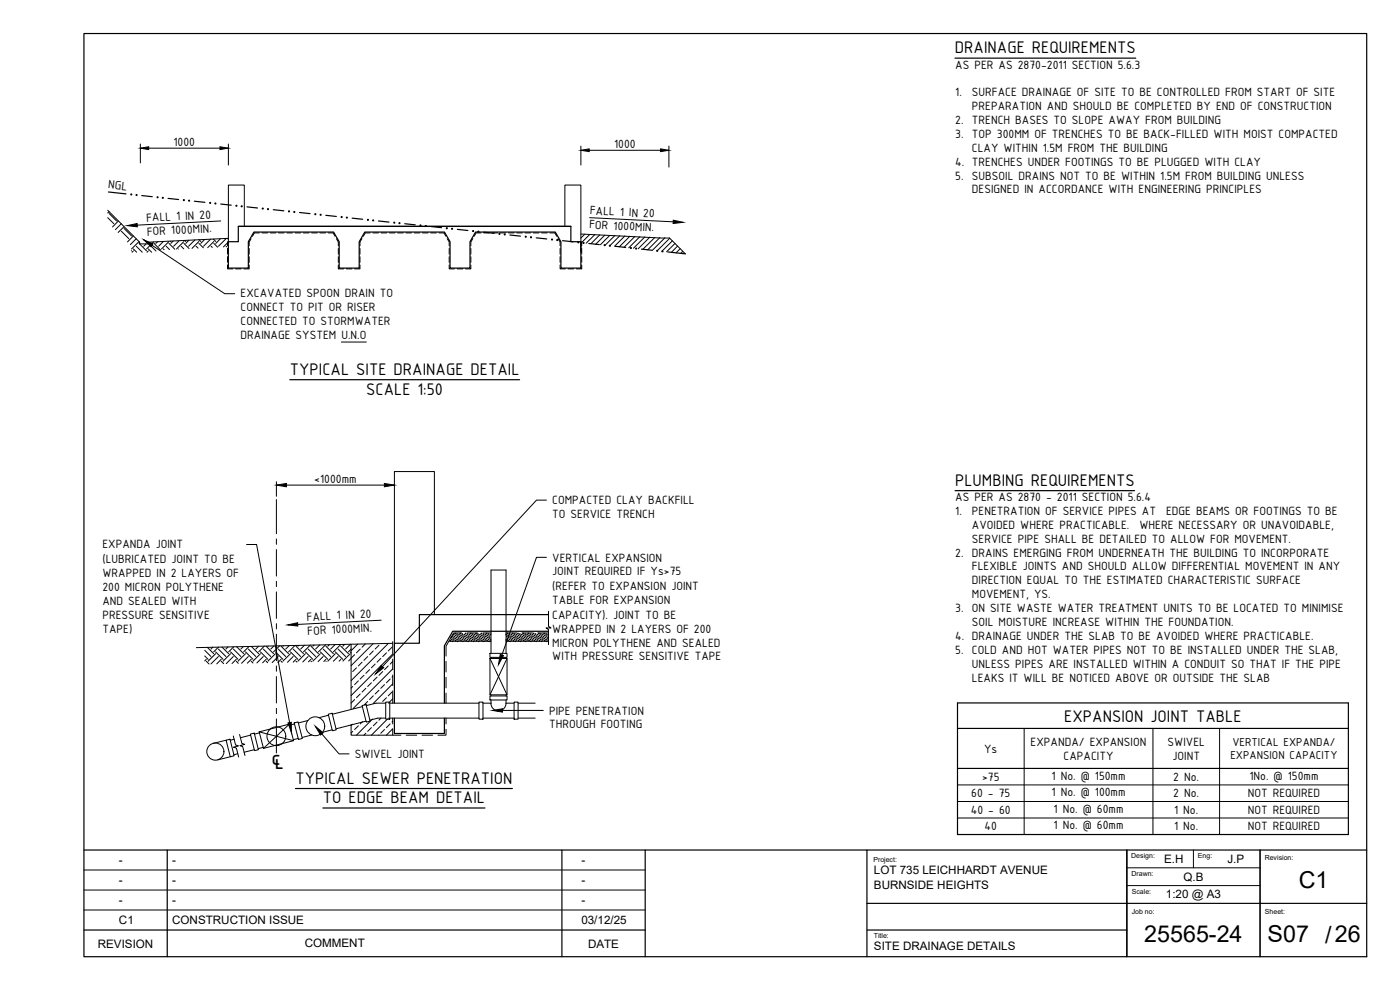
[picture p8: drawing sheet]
<svg xmlns="http://www.w3.org/2000/svg" width="420mm" height="297mm" viewBox="0 0 420 297" stroke-linecap="round" stroke-linejoin="round" font-family="sans-serif">
<!-- layer: 000 HI Text 2.5 Details -->
<path d="M286.6 17.4h54.2M286.6 147.2h53.9M287.4 210.9h117.3v39.5h-117.3zM287.4 218.6h117.3M287.4 230.6h117.3" fill="none" stroke="#000" stroke-width=".36"/>
<g fill="none" stroke="#000" stroke-width=".3">
<path d="M45.6 73.6l21.8 14.5h3M66.3 66.3l-25.1 1.2M68.3 79.5v1.2h1.6M68.3 72.5v1.2M68.3 74.5v1.7M68.3 77v1.7M74.8 79.5v1.2h-1.6M74.8 74.6v1.6M74.8 77v1.7M75.4 71.6l-.6 1v1.2M77.9 69.9h-1.6l-.5 1M78.6 69.9h1.7"/>
<path d="M81.1 69.9h1.7M83.6 69.9h1.7M86.1 69.9h1.7M88.6 69.9h1.7M91 69.9h1.7M93.5 69.9h1.7M96 69.9h1.7M98.5 69.9h1.5l.6 1M101 71.6l.5 1v1.2M101.5 79.5v1.2h1.7M101.5 74.6v1.6M101.5 77v1.7"/>
<path d="M108 79.5v1.2h-1.6M108 74.6v1.6M108 77v1.7M108.6 71.6l-.6 1v1.2M111.1 69.9h-1.5l-.6 1M111.9 69.9h1.7M114.4 69.9h1.7M116.9 69.9h1.7M119.3 69.9h1.7M121.8 69.9h1.7M124.3 69.9h1.7M126.8 69.9h1.7"/>
<path d="M129.3 69.9h1.7M131.7 69.9h1.5l.6 1M134.2 71.6l.6 1v1.2M134.8 79.5v1.2h1.6M134.8 74.6v1.6M134.8 77v1.7M141.3 79.5v1.2h-1.6M141.3 74.6v1.6M141.3 77v1.7M141.9 71.6l-.6 1v1.2M144.4 69.9h-1.5l-.6 1M145.2 69.9h1.7"/>
<path d="M147.7 69.9h1.6M150.1 69.9h1.7M152.6 69.9h1.7M155.1 69.9h1.7M157.6 69.9h1.7M160.1 69.9h1.6M162.5 69.9h1.7M165 69.9h1.5l.6 1M167.5 71.6l.6 1v1.2M168.1 79.5v1.2h1.6M168.1 74.6v1.6M168.1 77v1.7"/>
<path d="M174.6 79.5v1.2h-1.6M174.6 72.5v1.2M174.6 74.5v1.7M174.6 77v1.7M177 65.3l25 1.3M70.7 80.7h1.7M103.9 80.7h1.7M137.2 80.7h1.7M170.5 80.7h1.7M102.4 102.6h7.5M83 144.6v4.3M86 145.5h29.4"/>
<path d="M164 150.1h-3l-46.2 49.9M74 163.4h3l9.9 53.4M164 167.2h-3l-10.4 29.3M114.4 186.1l-25.1 1.3M150.8 213.2h12.2M307.4 218.6v31.8M346 218.6v31.8M366 218.6v31.8M96.6 220.2l5.1 6h3.1M287.4 235.5h117.3M287.4 240.5h117.3M287.4 245.4h117.3"/>
</g>
<!-- layer: 000 HI Detail Slab Line -->
<path d="M71.5 67.9h99.8v4.6h3v7.9h-6v-7.9l-1.7-2.9h-23.9l-1.6 2.9v7.9h-6v-7.9l-1.7-2.9h-23.9l-1.7 2.9v7.9h-6v-7.9l-1.7-2.9h-23.9l-1.7 2.9v7.9h-6v-7.9h3v-4.6h99.8M174.3 72.5v3.1M164.6 184.4h-38.7v8.6h-7.5v18M164.6 189.4h-28.7l-2.5 4.3v17.3M118.4 215.5v4.6h15v-4.6" fill="none" stroke="#000" stroke-width=".36"/>
<!-- layer: 000 HI Detail Waffle box -->
<g fill="none" stroke="#000" stroke-width=".3">
<path d="M174.3 70.2l26.6 1.2 4.8 4.8M175.5 70.3l-1.2 1.1M177 70.3l-2.4 2.5M178.5 70.4l-2.6 2.6M180 70.5l-2.6 2.6M181.5 70.6l-2.7 2.7M183 70.6l-2.8 2.8M184.5 70.7l-2.9 2.9M186 70.7l-3 3M187.5 70.8l-3.1 3.1M189 70.9l-3.1 3.1M190.5 71l-3.2 3.2"/>
<path d="M192 71l-3.3 3.3M193.5 71.1l-3.4 3.4M195 71.1l-3.5 3.5M196.5 71.2l-3.5 3.6M198 71.3l-3.6 3.7M199.5 71.4l-3.7 3.7M201 71.5l-3.8 3.8M201.8 72.3l-3.2 3.1M202.6 73.1l-2.6 2.5M203.3 73.8l-1.8 1.9M204.1 74.6l-1.2 1.3M204.9 75.4l-.6 .6"/>
</g>
<!-- layer: 000 HI Hatch Detail Ground -->
<g fill="none" stroke="#000" stroke-width=".3">
<path d="M32.3 65.3l1.9 1.8M32.3 63.1l9.6 9.6v.5h2.4v-.5l24.2-1.2M32.7 63.5l-.4 .4M32.7 64.1l2.3 2.2M35.5 66.3l-1.7 1.8M36.4 67.1l-1.8 1.8M36.4 69.4l2.3 2.2M37.2 68l-1.7 1.8M37.2 68.5l2.3 2.3M39.4 75.2l.1 .1M40 70.8l-1.7 1.8M40 74.7l1 1"/>
<path d="M40 75.3l-.4 .4M40.9 71.6l-1.8 1.8M40.9 73.9l1.8 1.8M41.7 72.5l-2.2 2.2M41.7 73l2.3 2.3M43.8 73.2l-.7 .7M44.5 75.3l-.4 .4M44.5 74.7l1 1M45.4 73.9l1.4 1.4M46.1 72.6l-2.1 2.1M46.2 73l2 2M47.3 72.5l-.5 .5"/>
<path d="M49 74.7l.3 .2M49 72.4l-1.4 1.5M49.9 73.9l1 1M50.7 73l1.8 1.8M50.7 72.5l-2.2 2.2M51.2 72.4l.1 .1M52 72.3l-.7 .7M53.5 74.7h.1M53.8 72.2l-1.7 1.7M54.4 73.9l.7 .8M55.2 73l1.5 1.6M55.2 72.5l-2.2 2.2"/>
<path d="M55.4 72.1l.4 .4M56.7 72.1l-.9 .9M58.5 72l-1.9 1.9M58.8 73.9l.6 .6M59.7 73l1.3 1.4M59.7 72.5l-2.1 2M59.7 71.9l.6 .6M61.4 71.8l-1.1 1.2M63.2 71.8l-2.1 2.1M63.3 73.9l.4 .3M64 71.7l.7 .8M64.2 72.5l-1.9 1.8"/>
<path d="M64.2 73l1.1 1.2M66.1 71.6l-1.4 1.4M67.8 71.6l-2.2 2.3M67.8 73.9l.2 .1M68.3 71.5l.2 .3M68.5 72.6l-1.4 1.5M61.4 196.8l1.1 1M61.4 195.1l1.9 1.9M61.9 197.8l-.5 .5M61.9 198.4l.8 .8M62.2 194.2l1.9 1.9M63.8 194.2l-.5 .5"/>
<path d="M64.7 195.6l2.3 2.2M64.7 196.1l-2.2 2.3M65.6 194.2l-1.5 1.4M65.6 194.7l2.2 2.3M65.6 197l-2.3 2.2M66.4 197.8l-1.4 1.4M66.4 198.4l.7 .7M66.6 194.1l2 2M68.4 194.1l-.6 .6M69.2 196.1l-2.2 2.3M69.2 195.6l2.2 2.2M70 197l-2.1 2.1"/>
<path d="M70 194.7l2.3 2.3M70.1 194.1l-1.5 1.5M70.9 198.4l.6 .6M70.9 197.8l-1.3 1.3M71 194l2.1 2.1M73 194l-.7 .7M73.7 195.6l2.2 2.2M73.7 196.1l-2.3 2.3M74.5 194.7l2.3 2.3M74.5 197l-2 2M74.7 194l-1.6 1.6M75.4 198.4l.5 .5"/>
<path d="M75.4 197.8l-1.2 1.2M75.4 194l2.2 2.1M77.6 193.9l-.8 .8M78.2 196.1l-2.3 2.3M78.2 195.6l2.2 2.2M79 197l-1.9 1.9M79 194.7l2.3 2.3M79.3 193.9l-1.7 1.7M79.9 193.9l2.2 2.2M79.9 197.8l-1.1 1.1M79.9 198.4l.4 .4M80.5 193.8l-.1 .1"/>
<path d="M82.2 193.8l-.9 .9M82.7 195.6l2.2 2.2M82.7 196.1l-2.3 2.3M83.5 197l-1.8 1.8M83.5 194.7l2.2 2.3M83.9 193.8l-1.8 1.8M84.3 198.4l.4 .3M84.3 193.9l2.3 2.2M84.3 197.8l-.9 1M85.1 193.7l-.2 .2M86.8 193.7l-1.1 1M87.2 196.1l-2.3 2.3"/>
<path d="M87.2 195.6l2.2 2.2M88 194.7l2.2 2.3M88 197l-1.7 1.7M88.5 193.7l-1.9 1.9M88.8 198.4l.3 .3M88.8 197.8l-.8 .9M88.8 193.9l2.3 2.2M89.7 193.6l-.3 .3M91.4 193.6l-1.2 1.1M91.7 195.6l2.2 2.2M91.7 196.1l-2.3 2.3M92.5 194.7l2.2 2.3"/>
<path d="M92.5 197l-1.6 1.6M93.1 193.6l-2 2M93.3 197.8l-.7 .8M93.3 198.4l.2 .2M93.3 193.9l2.3 2.2M94.3 193.5l-.4 .4M96 193.5l-1.3 1.2M96.1 196.1l-2.2 2.3M96.1 195.6l2.3 2.2M97 194.7l2.2 2.3M97 197l-1.5 1.5M97.7 193.5l-2.1 2.1"/>
<path d="M97.8 193.9l2.3 2.2M97.8 198.4l.1 .1M97.8 197.8l-.6 .7M98.8 193.4l-.4 .5M100.6 193.4l-1.4 1.3M100.6 195.6l2.3 2.2M100.6 196.1l-2.2 2.3M101.5 197l-1.5 1.4M101.5 194.7l2.2 2.3M102.3 193.4l-2.2 2.2M102.3 197.8l-.5 .6M102.3 193.9l2.3 2.2"/>
<path d="M103.4 193.3l-.5 .6M105.1 196.1l-2.2 2.2M105.1 195.6l.3 .3M105.2 193.3l-1.5 1.4M105.4 197.6l-.8 .7M105.4 194.7l-.8 .9M117.9 193l-59 1.3"/>
</g>
<!-- layer: 000 HI Leader Arrow -->
<path d="M42.1 43.2v5.7M44.6 44.5h21.4M68.5 43.2v6.3M174.3 43.8v5.7M176.8 45.1h21.4M200.7 43.8v6.3" fill="none" stroke="#000" stroke-width=".3"/>
<path d="M42.1 44.5l2.5-.5v.9zM66 44l2.5 .5-2.5 .4zM174.3 45.1l2.5-.4v.8zM198.2 44.7l2.5 .4-2.5 .4z" fill="#000" stroke="#000" stroke-width=".3"/>
<!-- layer: 000 HI Text 3.5 Details -->
<path d="M87 113.9h68.9M88.7 236.6h65.1M96.9 242.4h48.6" fill="none" stroke="#000" stroke-width=".36"/>
<!-- layer: 000 HI Detail NGL -->
<g fill="none" stroke="#000" stroke-width=".36">
<path d="M32.5 57.6l5.3 .6M42.5 58.7l3.2 .3M50.4 59.5l3.2 .4M58.3 60.4l3.2 .3M66.2 61.2l3.2 .4M74.1 62.1l3.2 .3M82 62.9l3.2 .4M89.9 63.8l3.1 .3M97.8 64.6l3.1 .3M105.7 65.5l3.1 .3M113.6 66.3l3.1 .3M121.5 67.1l3.1 .4"/>
<path d="M129.4 68l3.1 .3M137.3 68.8l3.1 .4M145.1 69.7l3.2 .3M153 70.5l3.2 .4M160.9 71.4l3.2 .3M168.8 72.2l3.2 .3M176.7 73.1l3.2 .3M184.6 73.9l3.2 .3M192.5 74.7l3.2 .4M200.4 75.6l5.3 .6"/>
</g>
<g fill="#000" stroke="#000" stroke-width=".3">
<circle cx="39.4" cy="58.3" r=".17"/>
<circle cx="41" cy="58.5" r=".17"/>
<circle cx="47.3" cy="59.2" r=".17"/>
<circle cx="48.9" cy="59.4" r=".17"/>
<circle cx="55.2" cy="60" r=".17"/>
<circle cx="56.7" cy="60.2" r=".17"/>
<circle cx="63.1" cy="60.9" r=".17"/>
<circle cx="64.6" cy="61.1" r=".17"/>
<circle cx="71" cy="61.7" r=".17"/>
<circle cx="72.5" cy="61.9" r=".17"/>
<circle cx="78.8" cy="62.6" r=".17"/>
<circle cx="80.4" cy="62.7" r=".17"/>
<circle cx="86.7" cy="63.4" r=".17"/>
<circle cx="88.3" cy="63.6" r=".17"/>
<circle cx="94.6" cy="64.3" r=".17"/>
<circle cx="96.2" cy="64.4" r=".17"/>
<circle cx="102.5" cy="65.1" r=".17"/>
<circle cx="104.1" cy="65.3" r=".17"/>
<circle cx="110.4" cy="66" r=".17"/>
<circle cx="112" cy="66.1" r=".17"/>
<circle cx="118.3" cy="66.8" r=".17"/>
<circle cx="119.9" cy="67" r=".17"/>
<circle cx="126.2" cy="67.6" r=".17"/>
<circle cx="127.8" cy="67.8" r=".17"/>
<circle cx="134.1" cy="68.5" r=".17"/>
<circle cx="135.7" cy="68.7" r=".17"/>
<circle cx="142" cy="69.3" r=".17"/>
<circle cx="143.6" cy="69.5" r=".17"/>
<circle cx="149.9" cy="70.2" r=".17"/>
<circle cx="151.5" cy="70.3" r=".17"/>
<circle cx="157.8" cy="71" r=".17"/>
<circle cx="159.4" cy="71.2" r=".17"/>
<circle cx="165.7" cy="71.9" r=".17"/>
<circle cx="167.2" cy="72" r=".17"/>
<circle cx="173.6" cy="72.7" r=".17"/>
<circle cx="175.1" cy="72.9" r=".17"/>
<circle cx="181.5" cy="73.6" r=".17"/>
<circle cx="183" cy="73.7" r=".17"/>
<circle cx="189.3" cy="74.4" r=".17"/>
<circle cx="190.9" cy="74.6" r=".17"/>
<circle cx="197.2" cy="75.3" r=".17"/>
<circle cx="198.8" cy="75.4" r=".17"/>
</g>
<!-- layer: 000 HI Text 2.5 Details -->
<path d="M38.2 67.7l2.9-.6 .1 1zM43.1 71.9l2.8 1.3-.6 .8zM202.1 66.1l2.9 .6-3 .4zM83 145.5l3-.4v1zM115.4 145.1l3 .4-3 .6zM86.3 187.5l3-.7 .1 1zM150.1 196.4l1 .3-1.5 2.7zM86.4 216.9l1-.2 .1 3.1zM114.4 199.7l.7 .6-2.4 1.9zM147.8 213.2l3-.5v1zM94.6 217.9l2.4 2-.8 .6z" fill="#000" stroke="#000" stroke-width=".3"/>
<!-- layer: 000 HI Detail Walls -->
<g fill="none" stroke="#000" stroke-width=".3">
<path d="M73.3 67.9v-12.4h-4.8v17M169.5 67.9v-12.4h4.8v17M83 149.9v10.2M83 161.7v1.6M83 164.9v7.9M83 174.4v1.6M83 177.6v7.9M83 187.1v1.6M83 190.3v7.9M83 199.8v1.6M130.4 184.4v-42.9h-12v51.5M83 203v7.9"/>
<path d="M83 212.5v1.6M83 215.7v10.2"/>
</g>
<!-- layer: 000 HI Detail break arrow -->
<g fill="none" stroke="#000" stroke-width=".3">
<path d="M105.4 193.3v19.4M106.4 196.4l-1 1.1M107.4 193.3l-2 1.9M108.1 194.7l-1.1 1.2M108.7 198.7l-1.2 1.1M109.7 193.2l-1 1M110.3 197l-1.1 1.1M112 193.2l-6.6 6.5M112 195.3l-1.1 1.1M112.6 199.2l-1.1 1.2M113.7 193.6l-1.1 1.1M114.3 197.6l-1.1 1.1"/>
<path d="M116 195.9l-1.1 1.1M116.5 199.8l-1.1 1.1M116.5 193l-11.1 11.2M117.6 194.2l-1.1 1.1M117.9 198.5l-.8 .7M117.9 192.5v3.7l-12.5 12.5M117.9 197.8v3.1M133.9 198.4v3.2M138.6 189.9h-2.5l-2.2 4v3M140.2 189.9h3.1M144.9 189.9h2.5M151.9 189.9h3.2"/>
<path d="M156.7 189.9h3.1M161.4 189.9h3.2M164.6 183.4v4.5l.8 .5h-1.5l.7 .5v4.5M105.4 217.4v3.2h12.5M105.8 217.3l-.4 .4M105.9 206l-.5 .5M105.9 219.4l-.5 .5M106.4 209.9l-1 1.1M107 200.4l-1.1 1.1M107.5 204.3l-1.1 1.1M107.5 217.8l-1.1 1.1M108.1 208.2l-1.1 1.1"/>
<path d="M108.8 216.5l-.7 .7M109.2 202.6l-1.1 1.1M109.8 206.5l-1.1 1.2M110.3 210.5l-.9 1M110.9 200.9l-1.1 1.1M111.5 204.9l-1.2 1.1M111.5 218.3l-1.2 1.1M111.8 215.7l-4.8 4.9M112 208.8l-1.1 1.1M113.2 203.2l-1.2 1.1M113.2 216.6l-1.2 1.2M113.7 207.1l-1.1 1.1"/>
<path d="M114.3 215.5l-.6 .6M114.9 201.5l-1.2 1.1M115.4 205.4l-1.1 1.1M115.4 218.9l-1.1 1.1M116 209.3l-1.1 1.2M116.2 215.8l-4.7 4.8M116.6 215.5l-.1 .1M117.1 203.7l-1.1 1.2M117.1 217.2l-1.1 1.1M117.6 207.7l-1.1 1.1M117.9 218.7l-1.9 1.9M117.9 205.2l-5.9 5.9"/>
<path d="M117.9 209.7l-1.3 1.3M117.9 203l-.3 .2M117.9 216.4l-.3 .2M117.9 200.7l-11.9 11.9M117.9 218.8v1.8h2.4M117.9 202.5v3.2M117.9 207.3v3.7M117.9 215.5v1.7M133.9 218.8v1.8h-2.5M133.9 203.2v3.2M133.9 208v3M133.9 215.5v1.7"/>
<path d="M70 220.8l.7 2.7 .8 .3-1.4 .4 .9 .3 .6 2.6M71.9 220.4l.7 2.6 .8 .3-1.4 .4 .8 .3 .7 2.7M109.8 220l-.6 .6M113.7 220.6h.1M121.9 220.6h3.2M126.7 220.6h3.1"/>
</g>
<!-- layer: 000 HI Detail pipework -->
<g fill="none" stroke="#000" stroke-width=".3">
<path d="M147 196h5.2v1.2h-5.2zM147 197.6h5.2v10.9h-5.2zM147 197.6l5.2 10.9M147.4 196v-25h4.5v25M147.4 197.2v.4M151.9 197.2v.4M152.2 197.6l-5.2 10.9M77.8 219.6l9-2.3 1.3 4.9-9 2.3zM77.8 219.6l10.3 2.6M77.9 219.9l-1.5 .4M86.8 217.3l-7.7 7.2M88.3 216.9l1.2-.3 1.2 5-1.1 .3z"/>
<path d="M88.4 217.2l-1.5 .4M92.4 216.2l-2.9 .7M98.5 214.3l1.2-.3 1.2 5-1.1 .3zM98.6 214.6l-2.8 .7M99.7 219l-2.9 .7M108.7 211.7l1.2-.3 1.2 5-1.2 .3zM108.8 212l-9 2.3M109.9 216.4l-9.1 2.3M115.8 210.7h1.2v5.1h-1.2zM115.8 211h-3l-2.9 .7M115.8 215.5h-2.4l-2.4 .6M117 211h26.7"/>
<path d="M117 215.5h26.7M143.7 210.7h1.2v5.1h-1.2zM144.9 215.5h9.4M144.9 211h2.5M147 208.8h5.2v1.2h-5.2zM147.4 210a2.36 2.36 0 0 0 1.1 3 2.36 2.36 0 0 0 3-.8l.4-2.2M147.4 208.5v.3M151.9 208.5v.3M151.9 211h2.4M154.3 210.7h1.2v5.1h-1.2zM155.5 211h5.1M155.5 215.5h5.1"/>
<path d="M67.9 222.1l1.1-.3 1.3 5-1.2 .3zM67.9 222.1l-3.9 .9M69.1 227.1l-3.7 .9M70.3 221.8l-1.2 .3M71.4 226.2l-1.2 .2M75.1 220.2l1.2-.2 1.3 4.9-1.2 .3zM75.2 220.6l-3 .7M76.3 224.9l-3 .8M79 224.2l-1.5 .4M89.5 221.6l-1.5 .3M93.5 220.5l-2.8 .8"/>
<circle cx="94.6" cy="217.9" r="2.83"/>
<circle cx="64.6" cy="225.5" r="2.57"/>
<circle cx="82.9" cy="220.9" r="2.83"/>
</g>
<!-- layer: 000 HI Detail Slab Gravel -->
<path d="M134.7 192.4h12.7M151.9 192.4h12.7" fill="none" stroke="#000" stroke-width=".3"/>
<g fill="#000" stroke="#000" stroke-width=".3">
<circle cx="135.2" cy="192.2" r=".11"/>
<circle cx="135.4" cy="191.2" r=".11"/>
<circle cx="135.6" cy="191.8" r=".11"/>
<circle cx="135.8" cy="190.8" r=".11"/>
<circle cx="135.8" cy="192.4" r=".11"/>
<circle cx="136" cy="191.4" r=".11"/>
<circle cx="136.2" cy="192" r=".11"/>
<circle cx="136.2" cy="190.4" r=".11"/>
<circle cx="136.4" cy="191" r=".11"/>
<circle cx="136.6" cy="191.6" r=".11"/>
<circle cx="136.6" cy="190.1" r=".11"/>
<circle cx="136.8" cy="192.2" r=".11"/>
<circle cx="136.8" cy="190.6" r=".11"/>
<circle cx="137" cy="191.2" r=".11"/>
<circle cx="137.2" cy="190.3" r=".11"/>
<circle cx="137.2" cy="191.8" r=".11"/>
<circle cx="137.4" cy="190.8" r=".11"/>
<circle cx="137.4" cy="192.4" r=".11"/>
<circle cx="137.6" cy="191.4" r=".11"/>
<circle cx="137.7" cy="190.4" r=".11"/>
<circle cx="137.7" cy="192" r=".11"/>
<circle cx="138" cy="191" r=".11"/>
<circle cx="138.1" cy="190.1" r=".11"/>
<circle cx="138.1" cy="191.6" r=".11"/>
<circle cx="138.3" cy="190.6" r=".11"/>
<circle cx="138.3" cy="192.2" r=".11"/>
<circle cx="138.5" cy="191.2" r=".11"/>
<circle cx="138.7" cy="191.8" r=".11"/>
<circle cx="138.7" cy="190.3" r=".11"/>
<circle cx="138.9" cy="190.8" r=".11"/>
<circle cx="138.9" cy="192.4" r=".11"/>
<circle cx="139.1" cy="191.4" r=".11"/>
<circle cx="139.3" cy="192" r=".11"/>
<circle cx="139.3" cy="190.4" r=".11"/>
<circle cx="139.5" cy="191" r=".11"/>
<circle cx="139.7" cy="190.1" r=".11"/>
<circle cx="139.7" cy="191.6" r=".11"/>
<circle cx="139.9" cy="192.2" r=".11"/>
<circle cx="139.9" cy="190.6" r=".11"/>
<circle cx="140.1" cy="191.2" r=".11"/>
<circle cx="140.3" cy="190.3" r=".11"/>
<circle cx="140.3" cy="191.8" r=".11"/>
<circle cx="140.5" cy="190.8" r=".11"/>
<circle cx="140.5" cy="192.4" r=".11"/>
<circle cx="140.7" cy="191.4" r=".11"/>
<circle cx="140.9" cy="190.4" r=".11"/>
<circle cx="140.9" cy="192" r=".11"/>
<circle cx="141.1" cy="191" r=".11"/>
<circle cx="141.3" cy="190.1" r=".11"/>
<circle cx="141.3" cy="191.6" r=".11"/>
<circle cx="141.5" cy="192.2" r=".11"/>
<circle cx="141.5" cy="190.6" r=".11"/>
<circle cx="141.7" cy="191.2" r=".11"/>
<circle cx="141.9" cy="191.8" r=".11"/>
<circle cx="141.9" cy="190.3" r=".11"/>
<circle cx="142.1" cy="190.8" r=".11"/>
<circle cx="142.1" cy="192.4" r=".11"/>
<circle cx="142.3" cy="191.4" r=".11"/>
<circle cx="142.5" cy="190.4" r=".11"/>
<circle cx="142.5" cy="192" r=".11"/>
<circle cx="142.7" cy="191" r=".11"/>
<circle cx="142.9" cy="190.1" r=".11"/>
<circle cx="142.9" cy="191.6" r=".11"/>
<circle cx="143.1" cy="190.6" r=".11"/>
<circle cx="143.1" cy="192.2" r=".11"/>
<circle cx="143.3" cy="191.2" r=".11"/>
<circle cx="143.4" cy="190.3" r=".11"/>
<circle cx="143.4" cy="191.8" r=".11"/>
<circle cx="143.7" cy="192.4" r=".11"/>
<circle cx="143.7" cy="190.8" r=".11"/>
<circle cx="143.8" cy="191.4" r=".11"/>
<circle cx="144" cy="192" r=".11"/>
<circle cx="144" cy="190.4" r=".11"/>
<circle cx="144.2" cy="191" r=".11"/>
<circle cx="144.4" cy="191.6" r=".11"/>
<circle cx="144.4" cy="190.1" r=".11"/>
<circle cx="144.6" cy="190.6" r=".11"/>
<circle cx="144.6" cy="192.2" r=".11"/>
<circle cx="144.8" cy="191.2" r=".11"/>
<circle cx="145" cy="190.3" r=".11"/>
<circle cx="145" cy="191.8" r=".11"/>
<circle cx="145.2" cy="192.4" r=".11"/>
<circle cx="145.2" cy="190.8" r=".11"/>
<circle cx="145.4" cy="191.4" r=".11"/>
<circle cx="145.6" cy="192" r=".11"/>
<circle cx="145.6" cy="190.4" r=".11"/>
<circle cx="145.8" cy="191" r=".11"/>
<circle cx="146" cy="190.1" r=".11"/>
<circle cx="146" cy="191.6" r=".11"/>
<circle cx="146.2" cy="190.6" r=".11"/>
<circle cx="146.2" cy="192.2" r=".11"/>
<circle cx="146.4" cy="191.2" r=".11"/>
<circle cx="146.6" cy="190.3" r=".11"/>
<circle cx="146.6" cy="191.8" r=".11"/>
<circle cx="146.8" cy="190.8" r=".11"/>
<circle cx="146.8" cy="192.4" r=".11"/>
<circle cx="147" cy="191.4" r=".11"/>
<circle cx="147.2" cy="190.4" r=".11"/>
<circle cx="147.2" cy="192" r=".11"/>
<circle cx="151.9" cy="192" r=".11"/>
<circle cx="151.9" cy="190.4" r=".11"/>
<circle cx="152.1" cy="191" r=".11"/>
<circle cx="152.3" cy="190.1" r=".11"/>
<circle cx="152.3" cy="191.6" r=".11"/>
<circle cx="152.5" cy="190.6" r=".11"/>
<circle cx="152.5" cy="192.2" r=".11"/>
<circle cx="152.7" cy="191.2" r=".11"/>
<circle cx="152.9" cy="190.3" r=".11"/>
<circle cx="152.9" cy="191.8" r=".11"/>
<circle cx="153.1" cy="190.8" r=".11"/>
<circle cx="153.1" cy="192.4" r=".11"/>
<circle cx="153.3" cy="191.4" r=".11"/>
<circle cx="153.5" cy="190.4" r=".11"/>
<circle cx="153.5" cy="192" r=".11"/>
<circle cx="153.7" cy="191" r=".11"/>
<circle cx="153.9" cy="191.6" r=".11"/>
<circle cx="153.9" cy="190.1" r=".11"/>
<circle cx="154.1" cy="192.2" r=".11"/>
<circle cx="154.1" cy="190.6" r=".11"/>
<circle cx="154.3" cy="191.2" r=".11"/>
<circle cx="154.4" cy="191.8" r=".11"/>
<circle cx="154.4" cy="190.3" r=".11"/>
<circle cx="154.6" cy="190.8" r=".11"/>
<circle cx="154.6" cy="192.4" r=".11"/>
<circle cx="154.8" cy="191.4" r=".11"/>
<circle cx="155" cy="190.4" r=".11"/>
<circle cx="155" cy="192" r=".11"/>
<circle cx="155.2" cy="191" r=".11"/>
<circle cx="155.4" cy="190.1" r=".11"/>
<circle cx="155.4" cy="191.6" r=".11"/>
<circle cx="155.6" cy="192.2" r=".11"/>
<circle cx="155.6" cy="190.6" r=".11"/>
<circle cx="155.8" cy="191.2" r=".11"/>
<circle cx="156" cy="190.3" r=".11"/>
<circle cx="156" cy="191.8" r=".11"/>
<circle cx="156.2" cy="190.8" r=".11"/>
<circle cx="156.2" cy="192.4" r=".11"/>
<circle cx="156.4" cy="191.4" r=".11"/>
<circle cx="156.6" cy="192" r=".11"/>
<circle cx="156.6" cy="190.4" r=".11"/>
<circle cx="156.8" cy="191" r=".11"/>
<circle cx="157" cy="190.1" r=".11"/>
<circle cx="157" cy="191.6" r=".11"/>
<circle cx="157.2" cy="190.6" r=".11"/>
<circle cx="157.2" cy="192.2" r=".11"/>
<circle cx="157.4" cy="191.2" r=".11"/>
<circle cx="157.6" cy="190.3" r=".11"/>
<circle cx="157.6" cy="191.8" r=".11"/>
<circle cx="157.8" cy="190.8" r=".11"/>
<circle cx="157.8" cy="192.4" r=".11"/>
<circle cx="158" cy="191.4" r=".11"/>
<circle cx="158.2" cy="190.4" r=".11"/>
<circle cx="158.2" cy="192" r=".11"/>
<circle cx="158.4" cy="191" r=".11"/>
<circle cx="158.6" cy="191.6" r=".11"/>
<circle cx="158.6" cy="190.1" r=".11"/>
<circle cx="158.8" cy="190.6" r=".11"/>
<circle cx="158.8" cy="192.2" r=".11"/>
<circle cx="159" cy="191.2" r=".11"/>
<circle cx="159.2" cy="191.8" r=".11"/>
<circle cx="159.2" cy="190.3" r=".11"/>
<circle cx="159.4" cy="190.8" r=".11"/>
<circle cx="159.4" cy="192.4" r=".11"/>
<circle cx="159.5" cy="191.4" r=".11"/>
<circle cx="159.8" cy="190.4" r=".11"/>
<circle cx="159.8" cy="192" r=".11"/>
<circle cx="160" cy="191" r=".11"/>
<circle cx="160.1" cy="190.1" r=".11"/>
<circle cx="160.1" cy="191.6" r=".11"/>
<circle cx="160.4" cy="190.6" r=".11"/>
<circle cx="160.4" cy="192.2" r=".11"/>
<circle cx="160.5" cy="191.2" r=".11"/>
<circle cx="160.7" cy="190.3" r=".11"/>
<circle cx="160.7" cy="191.8" r=".11"/>
<circle cx="160.9" cy="192.4" r=".11"/>
<circle cx="160.9" cy="190.8" r=".11"/>
<circle cx="161.1" cy="191.4" r=".11"/>
<circle cx="161.3" cy="192" r=".11"/>
<circle cx="161.3" cy="190.4" r=".11"/>
<circle cx="161.5" cy="191" r=".11"/>
<circle cx="161.7" cy="190.1" r=".11"/>
<circle cx="161.7" cy="191.6" r=".11"/>
<circle cx="161.9" cy="190.6" r=".11"/>
<circle cx="161.9" cy="192.2" r=".11"/>
<circle cx="162.1" cy="191.2" r=".11"/>
<circle cx="162.3" cy="190.3" r=".11"/>
<circle cx="162.3" cy="191.8" r=".11"/>
<circle cx="162.5" cy="190.8" r=".11"/>
<circle cx="162.5" cy="192.4" r=".11"/>
<circle cx="162.7" cy="191.4" r=".11"/>
<circle cx="162.9" cy="192" r=".11"/>
<circle cx="162.9" cy="190.4" r=".11"/>
<circle cx="163.1" cy="191" r=".11"/>
<circle cx="163.3" cy="190.1" r=".11"/>
<circle cx="163.3" cy="191.6" r=".11"/>
<circle cx="163.5" cy="190.6" r=".11"/>
<circle cx="163.5" cy="192.2" r=".11"/>
<circle cx="163.7" cy="191.2" r=".11"/>
<circle cx="163.9" cy="191.8" r=".11"/>
<circle cx="163.9" cy="190.3" r=".11"/>
<circle cx="164.1" cy="190.8" r=".11"/>
<circle cx="164.1" cy="192.4" r=".11"/>
<circle cx="164.3" cy="191.4" r=".11"/>
<circle cx="164.5" cy="192" r=".11"/>
<circle cx="164.5" cy="190.4" r=".11"/>
</g>
<!-- layer: 000 HI Title Block -->
<path d="M25.2 10.1h385v276.9h-385zM25.2 255h385M50.2 255v32M168.6 255v32M193.6 255v32M260.2 255v32M338.2 255v32M378.2 255v32M25.2 279h168.4M260.2 271h150M260.2 279h78" fill="none" stroke="#000" stroke-width=".36"/>
<!-- layer: 000 HI Title block minor -->
<path d="M358.2 255v5.4M25.2 261h168.4M25.2 267h168.4M25.2 273h168.4M338.2 260.4h40M338.2 265.7h40" fill="none" stroke="#000" stroke-width=".3"/>
<!-- layer: HI Title Block -->
<path d="M378.2 255v32" fill="none" stroke="#000" stroke-width=".3"/>
<text font-size="7.8" x="81.4" y="230.7">℄</text>
<g font-size="7">
<text x="389.8" y="266.4">C1</text>
<text x="343.4" y="282.8">25565-24</text>
<text x="380.4" y="282.8">S07 /26</text>
</g>
<g font-size="5.4">
<text x="286.6" y="16.1">DRAINAGE REQUIREMENTS</text>
<text x="87" y="112.5">TYPICAL SITE DRAINAGE DETAIL</text>
<text x="109.9" y="118.4">SCALE 1:50</text>
<text x="286.6" y="145.8">PLUMBING REQUIREMENTS</text>
<text x="319.4" y="216.5">EXPANSION JOINT TABLE</text>
<text x="88.7" y="235.2">TYPICAL SEWER PENETRATION</text>
<text x="96.9" y="241">TO EDGE BEAM DETAIL</text>
</g>
<g font-size="3.9">
<text x="286.7" y="20.6">AS PER AS 2870-2011 SECTION 5.6.3</text>
<text x="286.7" y="28.9">1.</text>
<text x="291.7" y="28.9">SURFACE DRAINAGE OF SITE TO BE CONTROLLED FROM START OF SITE</text>
<text x="291.7" y="33">PREPARATION AND SHOULD BE COMPLETED BY END OF CONSTRUCTION</text>
<text x="286.7" y="37.2">2. TRENCH BASES TO SLOPE AWAY FROM BUILDING</text>
<text x="286.7" y="41.4">3. TOP 300MM OF TRENCHES TO BE BACK-FILLED WITH MOIST COMPACTED</text>
<text x="52.1" y="43.8">1000</text>
<text x="184.3" y="44.5">1000</text>
<text x="291.7" y="45.6">CLAY WITHIN 1.5M FROM THE BUILDING</text>
<text x="286.7" y="49.7">4. TRENCHES UNDER FOOTINGS TO BE PLUGGED WITH CLAY</text>
<text x="286.7" y="53.9">5. SUBSOIL DRAINS NOT TO BE WITHIN 1.5M FROM BUILDING UNLESS</text>
<text x="32.4" y="56.5" transform="rotate(6 32.4 56.5)">NGL</text>
<text x="291.7" y="58">DESIGNED IN ACCORDANCE WITH ENGINEERING PRINCIPLES</text>
<text x="177" y="64.4" transform="rotate(3 177 64.4)">FALL 1 IN 20</text>
<text x="43.9" y="66.5" transform="rotate(-3 43.9 66.5)">FALL 1 IN 20</text>
<text x="44.2" y="70.7" transform="rotate(-3 44.2 70.7)">FOR 1000MIN.</text>
<text x="176.8" y="68.5" transform="rotate(3 176.8 68.5)">FOR 1000MIN.</text>
<text x="72.2" y="89.1">EXCAVATED SPOON DRAIN TO</text>
<text x="72.2" y="93.3">CONNECT TO PIT OR RISER</text>
<text x="72.2" y="97.5">CONNECTED TO STORMWATER</text>
<text x="72.2" y="101.6">DRAINAGE SYSTEM U.N.O</text>
<text x="94.3" y="144.9">&lt;1000mm</text>
<text x="165.8" y="151.3">COMPACTED CLAY BACKFILL</text>
<text x="165.8" y="155.5">TO SERVICE TRENCH</text>
<text x="286.7" y="150.3">AS PER AS 2870 - 2011 SECTION 5.6.4</text>
<text x="286.7" y="154.5">1.</text>
<text x="291.7" y="154.5">PENETRATION OF SERVICE PIPES AT</text>
<text x="350" y="154.5">EDGE BEAMS OR FOOTINGS TO BE</text>
<text x="291.7" y="158.7">AVOIDED WHERE PRACTICABLE.</text>
<text x="342" y="158.7">WHERE NECESSARY OR UNAVOIDABLE,</text>
<text x="30.8" y="164.6">EXPANDA JOINT</text>
<text x="286.7" y="167">2. DRAINS EMERGING FROM UNDERNEATH THE BUILDING TO INCORPORATE</text>
<text x="291.7" y="162.8">SERVICE PIPE SHALL BE DETAILED TO ALLOW FOR MOVEMENT.</text>
<text x="30.8" y="169">(LUBRICATED JOINT TO BE</text>
<text x="30.8" y="173.2">WRAPPED IN 2 LAYERS OF</text>
<text x="165.8" y="168.5">VERTICAL EXPANSION</text>
<text x="165.8" y="172.6">JOINT REQUIRED IF Ys&gt;75</text>
<text x="291.7" y="171.1">FLEXIBLE JOINTS AND SHOULD ALLOW DIFFERENTIAL MOVEMENT IN ANY</text>
<text x="30.8" y="177.3">200 MICRON POLYTHENE</text>
<text x="165.8" y="177">(REFER TO EXPANSION JOINT</text>
<text x="291.7" y="175.3">DIRECTION EQUAL TO THE ESTIMATED CHARACTERISTIC SURFACE</text>
<text x="291.7" y="179.5">MOVEMENT, YS.</text>
<text x="30.8" y="181.5">AND SEALED WITH</text>
<text x="30.8" y="185.6">PRESSURE SENSITIVE</text>
<text x="165.8" y="181.2">TABLE FOR EXPANSION</text>
<text x="165.8" y="185.6">CAPACITY). JOINT TO BE</text>
<text x="286.7" y="183.6">3. ON SITE WASTE WATER TREATMENT UNITS TO BE LOCATED TO MINIMISE</text>
<text x="30.8" y="190.1">TAPE)</text>
<text x="92.1" y="186.3" transform="rotate(-3 92.1 186.3)">FALL 1 IN 20</text>
<text x="92.3" y="190.5" transform="rotate(-3 92.3 190.5)">FOR 1000MIN.</text>
<text x="165.8" y="189.8">WRAPPED IN 2 LAYERS OF 200</text>
<text x="286.7" y="192">4. DRAINAGE UNDER THE SLAB TO BE AVOIDED WHERE PRACTICABLE.</text>
<text x="291.7" y="187.8">SOIL MOISTURE INCREASE WITHIN THE FOUNDATION.</text>
<text x="165.8" y="194">MICRON POLYTHENE AND SEALED</text>
<text x="286.7" y="196.2">5. COLD AND HOT WATER PIPES NOT TO BE INSTALLED UNDER THE SLAB,</text>
<text x="165.8" y="198.1">WITH PRESSURE SENSITIVE TAPE</text>
<text x="291.7" y="200.3">UNLESS PIPES ARE INSTALLED WITHIN A CONDUIT SO THAT IF THE PIPE</text>
<text x="291.7" y="204.5">LEAKS IT WILL BE NOTICED ABOVE OR OUTSIDE THE SLAB</text>
<text x="164.8" y="214.4">PIPE PENETRATION</text>
<text x="164.8" y="218.6">THROUGH FOOTING</text>
<text x="106.5" y="227.4">SWIVEL JOINT</text>
<text x="295.4" y="225.8">Ys</text>
<text x="309.3" y="223.7">EXPANDA/ EXPANSION</text>
<text x="319.2" y="227.9">CAPACITY</text>
<text x="350.4" y="223.7">SWIVEL</text>
<text x="351.9" y="227.9">JOINT</text>
<text x="315.6" y="233.9">1 No. @ 150mm</text>
<text x="375" y="233.9">1No. @ 150mm</text>
<text x="291.5" y="239.2">60 - 75</text>
<text x="294.7" y="234.3">&gt;75</text>
<text x="315.6" y="238.9">1 No. @ 100mm</text>
<text x="352.1" y="234.3">2 No.</text>
<text x="352.1" y="239.2">2 No.</text>
<text x="374.5" y="239.2">NOT REQUIRED</text>
<text x="291.4" y="244.2">40 - 60</text>
<text x="316.2" y="243.8">1 No. @ 60mm</text>
<text x="352.4" y="244.2">1 No.</text>
<text x="374.5" y="244.2">NOT REQUIRED</text>
<text x="295.5" y="249.2">40</text>
<text x="316.2" y="248.8">1 No. @ 60mm</text>
<text x="352.4" y="249.2">1 No.</text>
<text x="374.5" y="249.2">NOT REQUIRED</text>
</g>
<g font-size="3.7">
<text x="369.3" y="227.7">EXPANSION CAPACITY</text>
<text x="369.8" y="223.7">VERTICAL EXPANDA/</text>
</g>
<g font-size="3.5">
<text x="35.7" y="259.3">-</text>
<text x="51.7" y="259.3">-</text>
<text x="174.5" y="259.3">-</text>
<text x="262.3" y="262.3">LOT 735 LEICHHARDT AVENUE</text>
<text x="349.4" y="258.9">E.H</text>
<text x="368.3" y="258.9">J.P</text>
<text x="35.7" y="265.3">-</text>
<text x="51.7" y="265.3">-</text>
<text x="174.5" y="265.3">-</text>
<text x="262.3" y="266.7">BURNSIDE HEIGHTS</text>
<text x="349.9" y="269.6">1:20 @ A3</text>
<text x="355.2" y="264.2">Q.B</text>
<text x="35.7" y="271.3">-</text>
<text x="51.7" y="271.3">-</text>
<text x="174.5" y="271.3">-</text>
<text x="35.7" y="277.3">C1</text>
<text x="51.7" y="277.3">CONSTRUCTION ISSUE</text>
<text x="174.5" y="277.3">03/12/25</text>
<text x="29.3" y="284.3">REVISION</text>
<text x="91.4" y="284.3">COMMENT</text>
<text x="176.5" y="284.3">DATE</text>
<text x="262.3" y="285">SITE DRAINAGE DETAILS</text>
</g>
<g font-size="2.1">
<text x="339.5" y="257.5">Design:</text>
<text x="359.5" y="257.5">Eng:</text>
<text x="262.1" y="258.6">Project:</text>
<text x="339.6" y="262.8">Drawn:</text>
<text x="379.6" y="258.1">Revision:</text>
<text x="339.7" y="268.1">Scale:</text>
<text x="339.7" y="274.1">Job no:</text>
<text x="379.6" y="274.1">Sheet:</text>
<text x="262.2" y="281.4">Title:</text>
</g>
</svg>
